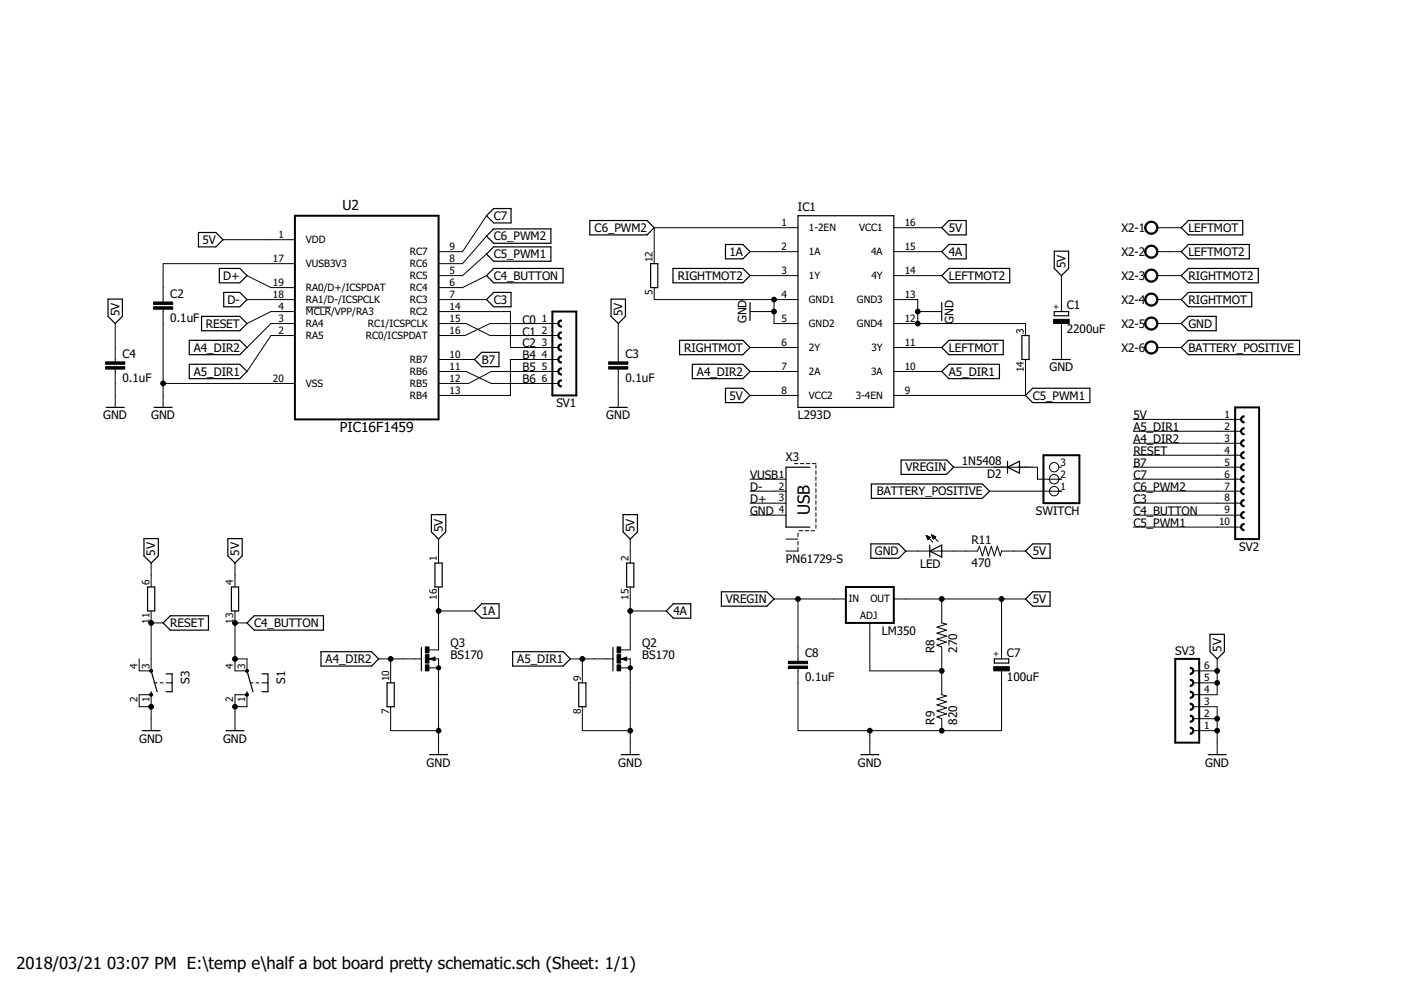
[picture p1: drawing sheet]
<svg xmlns="http://www.w3.org/2000/svg" width="297mm" height="210mm" viewBox="0 0 297 210" stroke-linecap="round" stroke-linejoin="round" font-family="sans-serif">
<g fill="none" stroke="#000" stroke-width=".21">
<path d="M47.3 50.8h15.2M52.4 58.4l5 2.6h5.1M62.5 55.9h-27.9v8.1M103.1 45.7l-5 7.7h-5.1M103.1 53.9l-5 4.5h-5.1M103.1 50.1l-5 5.8h-5.1M103.1 58.4l-5 2.6h-5.1M159 53.4h10.2M159 58.4h10.2M169.2 48.3h-30.5v7.6M189.5 48.3h10.2M189.5 53.4h10.2"/>
<path d="M189.5 58.4h10.2M225 58.4v7.7M245.4 48.3h5M245.4 53.4h5M245.4 58.4h5M24.4 68.6v8.1M24.4 78.3v8.1M34.6 65.6v20.8M52.4 63.5h10.1M62.5 68.6h-5.1l-5 5.1M62.5 66.1h-5.1l-5 2.5M62.5 71.1h-5.1l-5 7.7"/>
<path d="M64.9 65.1h5.3M93 63.5h10.1M93 68.6h5.8l5.1 2.5h14.5M93 66.1h15.2v7.6h10.2M93 78.8h5.8l5.4 2.5h14.2M93 76.2h7.6M118.4 68.6h-14.5l-5.3 2.5h-5.6M118.4 78.8h-14.2l-4.9 2.5h-6.3M118.4 76.2h-10.2v7.6h-15.2M131.1 68.6v8.1M131.1 78.3v8.1M138.7 61v2.5h30.5"/>
<path d="M159 73.7h10.2M159 78.8h10.2M159 66.1h5.1M164.1 63.5v5.1h5.1M189.5 63.5h5.1v5.1M189.5 68.6h27.9v2.5M189.5 73.7h10.2M189.5 78.8h10.2M194.6 66.1h5.1M217.4 76.2v7.6h-27.9M225 68.6v7.6M245.4 63.5h5"/>
<path d="M245.4 68.6h5M245.4 73.7h5M34.6 81.3h27.9M159 83.8h10.2M168.4 98.3h.8M169.7 98.3h.8M171 98.3h.7M172.2 98.3h.8M173 98.6v.7M173 99.8v.8M202.2 99.1h17.8v2.5h5M224.5 99.1h.5"/>
<path d="M240.3 99.1h22.8M240.3 88.9h22.8M240.3 91.4h22.8M240.3 94h22.8M240.3 96.5h22.8M32 119.4v5.1M49.8 119.4v5.1M93 114.3v5.1M133.6 114.3v5.1M159 104.1h7.6M159 101.6h7.6M159 106.7h7.6"/>
<path d="M159 109.2h7.6M166.6 114.3h2.6M169.2 113v.8M169.2 114.8v.8M169.2 116.1v.7h-2.6M169.4 112.5h.8M170.7 112.5h.8M172 112.5h.7M173 101.1v.8M173 102.4v.7M173 103.6v.8M173 104.9v.8"/>
<path d="M173 106.2v.7M173 107.4v.8M173 108.7v.8M173 110v.7M173 111.3v.7M192 116.8h15.3l.3-1 .7 2.1 .6-2.1 .6 2.1 .7-2.1 .6 2.1 .7-2.1 .6 2.1 .2-1.1h5.1M196.4 113.5l1.4 1.4M196.4 113.5l.9 .4-.6 .5zM196.4 113.6h.1M196.4 113.7h.4M196.5 113.9h.6M196.5 114h.7"/>
<path d="M196.6 114.1h.5M196.6 114.2h.4M196.7 114.3h.1M197.5 113.4l1.4 1.4M197.5 113.4l.9 .4-.5 .5zM197.5 113.5h.2M197.6 113.6h.4M197.6 113.7h.6M197.7 113.9h.6M197.7 114h.5M197.8 114.1h.3M197.8 114.2h.2"/>
<path d="M209.8 104.1h15.2M240.3 104.1h22.8M240.3 101.6h22.8M240.3 106.7h22.8M240.3 109.2h22.8M240.3 111.8h22.8M32 129.5v12.7h-2.5v-2.5M32 132.1h2.6M49.8 129.5v12.7h2.6v-2.5h-2.6M49.8 132.1h2.6M80.3 139.7h9M82.8 139.7v5.1"/>
<path d="M91 139.7h2v20.3M91 139.7l1.2-.4v.8zM93 124.5v13.3h-2M93 129.5h7.6M120.9 139.7h9.1M123.5 139.7v5.1M131.6 139.7h2v20.3M131.6 139.7l1.3-.4v.8zM133.6 124.5v13.3h-2M133.6 129.5h7.6M164.1 127h15.2M169.2 127v13.2"/>
<path d="M184.4 132.1v10.1h15.3M189.5 127h27.9M199.7 127v5.1l1 .2-2.1 .7 2.1 .6-2.1 .6 2.1 .7-2.1 .6 2.1 .6-2.1 .7 1.1 .4v10.1l1 .3-2.1 .6 2.1 .6-2.1 .7 2.1 .6-2.1 .6 2.1 .7-2.1 .6 1.1 .4v2.5M212.3 127v12.7M258.1 139.7v7.6h-5.1M32 149.8h-2.5v-2.5h2.5v7.6M32.7 144.8h.6M34 144.8h.6M35.2 144.8h1.3M49.8 149.8h2.6v-2.5h-2.6v7.6M53 144.8h.6M54.3 144.8h.6"/>
<path d="M55.5 144.8h1.3M82.8 149.8v5.1h10.2M91 141.6h2M123.5 149.8v5.1h10.1M131.6 141.6h2M169.2 141.7v13.2h43.1v-12.7M184.4 154.9v5.1M253 144.8h5.1M253 142.2h5.1M253 154.9h5.1M253 152.4h5.1M253 149.8h5.1v10.2"/>
<circle cx="223.5" cy="99.1" r=".99"/>
<circle cx="223.5" cy="104.1" r=".99"/>
<circle cx="223.5" cy="101.6" r=".99"/>
</g>
<g fill="none" stroke="#000" stroke-width=".25">
<path d="M42.1 49.3h3.7l1.5 1.5-1.5 1.5h-3.7zM46.5 56.9h4.3l1.6 1.5-1.6 1.6h-4.3zM103.1 50.1l1.6-1.6h12.1v3.1h-12.1zM103.1 45.7l1.6-1.5h3.7v3.1h-3.7zM104.7 52.3h12.1v3.1h-12.1l-1.6-1.5zM104.7 56.9h14.7v3.1h-14.7l-1.6-1.6zM125.1 46.8h12.1l1.5 1.5-1.5 1.5h-12.1zM137.9 55.9h1.6v5.1h-1.6zM142.7 56.9h14.8l1.5 1.5-1.5 1.6h-14.8zM153.8 51.8h3.7l1.5 1.6-1.5 1.5h-3.7zM169.2 45.7h20.3v40.7h-20.3zM199.7 48.3l1.5-1.5h3.7v3h-3.7z"/>
<path d="M199.7 53.4l1.5-1.6h3.7v3.1h-3.7zM199.7 58.4l1.5-1.5h12.9v3.1h-12.9zM223.5 53.3h3.1v3.6l-1.6 1.5-1.5-1.5zM250.4 58.4l1.6-1.5h14.8v3.1h-14.8zM250.4 53.4l1.6-1.6h12.9v3.1h-12.9zM252 46.8h11.5v3h-11.5l-1.6-1.5zM22.9 63.4h3.1v3.7l-1.6 1.5-1.5-1.5zM40.1 72.2h10.7l1.6 1.5-1.6 1.5h-10.7zM40.1 77.2h10.7l1.6 1.6-1.6 1.5h-10.7zM42.7 67.1h8.1l1.6 1.5-1.6 1.5h-8.1zM47.4 62h3.4l1.6 1.5-1.6 1.5h-3.4zM100.6 76.2l1.5-1.5h3.7v3h-3.7z"/>
<path d="M104.7 62h3.7v3h-3.7l-1.6-1.5zM129.6 63.4h3v3.7l-1.5 1.5-1.5-1.5zM144.1 72.2h13.4l1.5 1.5-1.5 1.5h-13.4zM146.8 77.2h10.7l1.5 1.6-1.5 1.5h-10.7zM159 64.2v3.8M199.7 73.7l1.5-1.5h11.5v3h-11.5zM199.7 78.8l1.5-1.6h10.7v3.1h-10.7zM199.7 64.2v3.8M216.7 71.1h1.5v5.1h-1.5zM223.1 76.2h3.8M223.5 66.1h3.1v.9h-3.1zM250.4 68.6l1.6-1.5h5.9v3h-5.9z"/>
<path d="M250.4 63.5l1.6-1.5h13.4v3h-13.4zM250.4 73.7l1.6-1.5h23.5v3h-23.5zM22.5 86.4h3.8M32.7 86.4h3.8M129.2 86.4h3.8M153.8 82.3h3.7l1.5 1.5-1.5 1.6h-3.7zM171.7 99.1h-5.1v12.7h5.1M191.1 97.5h9.6l1.5 1.6-1.5 1.5h-9.6zM213.6 99.1l2.6-1.3v2.5zM213.6 97.8v2.5M217.4 83.8l1.5-1.5h12.2v3.1h-12.2zM30.5 114.2h3.1v3.7l-1.6 1.5-1.5-1.5z"/>
<path d="M48.3 114.2h3.1v3.7l-1.6 1.5-1.5-1.5zM91.5 109.1h3v3.7l-1.5 1.5-1.5-1.5zM92.2 119.4h1.5v5.1h-1.5zM132.1 109.1h3v3.7l-1.5 1.5-1.5-1.5zM132.9 119.4h1.5v5.1h-1.5zM184.6 115.3h5.9l1.5 1.5-1.5 1.6h-5.9zM184.7 102.6h23.6l1.5 1.5-1.5 1.6h-23.6zM197.1 116.8l2.6-1.2v2.5zM197.1 115.6v2.5M217.4 116.8l1.5-1.5h3.7v3.1h-3.7zM31.3 124.5h1.5v5h-1.5zM34.6 132.1l1.5-1.5h8.1v3h-8.1z"/>
<path d="M49.1 124.5h1.5v5h-1.5zM53.9 130.6h14.7v3h-14.7l-1.5-1.5zM68.1 138.2h10.7l1.5 1.5-1.5 1.5h-10.7zM89.3 137.3v4.9M102.1 128h3.7v3.1h-3.7l-1.5-1.6zM108.7 138.2h10.7l1.5 1.5-1.5 1.5h-10.7zM130 137.3v4.9M142.8 128h3.7v3.1h-3.7l-1.6-1.6zM153 125.5h9.6l1.5 1.5-1.5 1.5h-9.6zM210.8 139.7h3.1v.9h-3.1zM217.4 127l1.5-1.5h3.7v3h-3.7zM256.5 134.5h3.1v3.7l-1.5 1.5-1.6-1.5z"/>
<path d="M30.1 154.9h3.9M32 146.7v.6M32 142.2l1.3 4.5M35.2 142.9h1.3v3.8h-1.3M47.9 154.9h3.8M52.4 146.7v.6M52.4 142.2l1.2 4.5M55.5 142.9h1.3v3.8h-1.3M82.1 144.8h1.5v5h-1.5zM91.1 160h3.8M122.7 144.8h1.5v5h-1.5zM131.7 160h3.8"/>
<path d="M182.5 160h3.8M256.2 160h3.8"/>
</g>
<g fill="#000" stroke="#000" stroke-width=".21">
<path d="M243.1 47.3a1.4 1.4 0 0 1 2.2 .3 1.4 1.4 0 0 1-.8 2 1.4 1.4 0 0 1-1.8-1.3h.3a1.15 1.15 0 0 1 1.6-1.1 1.15 1.15 0 0 1 .2 1.9 1.15 1.15 0 0 1-1.8-.5v-.3h-.3z" fill-rule="evenodd"/>
<path d="M243.1 52.4a1.4 1.4 0 0 1 2.2 .2 1.4 1.4 0 0 1-.8 2.1 1.4 1.4 0 0 1-1.8-1.3h.3a1.15 1.15 0 0 1 1.6-1.1 1.15 1.15 0 0 1 .2 1.9 1.15 1.15 0 0 1-1.8-.5v-.3h-.3z" fill-rule="evenodd"/>
<path d="M243.1 57.5a1.4 1.4 0 0 1 2.2 .2 1.4 1.4 0 0 1-.8 2.1 1.4 1.4 0 0 1-1.8-1.4h.3a1.15 1.15 0 0 1 1.6-1 1.15 1.15 0 0 1 .2 1.9 1.15 1.15 0 0 1-1.8-.6v-.3h-.3z" fill-rule="evenodd"/>
<path d="M118.5 73.1l.5-.2v.3a.51 .51 0 0 0-.5 .5 .51 .51 0 0 0 .5 .5v.2a.78 .78 0 0 1-.7-.4 .78 .78 0 0 1 .2-.9z" fill-rule="evenodd"/>
<path d="M118.5 70.6l.5-.2v.2a.51 .51 0 0 0-.5 .5 .51 .51 0 0 0 .5 .5v.3a.78 .78 0 0 1-.7-.5 .78 .78 0 0 1 .2-.8z" fill-rule="evenodd"/>
<path d="M118.5 68.1l.5-.3v.3a.51 .51 0 0 0-.5 .5 .51 .51 0 0 0 .5 .5v.3a.78 .78 0 0 1-.7-.5 .78 .78 0 0 1 .2-.8z" fill-rule="evenodd"/>
<path d="M118.5 78.2l.5-.2v.3a.51 .51 0 0 0-.5 .5 .51 .51 0 0 0 .5 .5v.2a.78 .78 0 0 1-.7-.5 .78 .78 0 0 1 .2-.8z" fill-rule="evenodd"/>
<path d="M118.5 75.7l.5-.2v.2a.51 .51 0 0 0-.5 .5 .51 .51 0 0 0 .5 .5v.3a.78 .78 0 0 1-.7-.5 .78 .78 0 0 1 .2-.8z" fill-rule="evenodd"/>
<path d="M243.1 62.6a1.4 1.4 0 0 1 2.2 .2 1.4 1.4 0 0 1-.8 2.1 1.4 1.4 0 0 1-1.8-1.4h.3a1.15 1.15 0 0 1 1.6-1.1 1.15 1.15 0 0 1 .2 1.9 1.15 1.15 0 0 1-1.8-.5v-.3h-.3z" fill-rule="evenodd"/>
<path d="M243.1 67.6a1.4 1.4 0 0 1 2.2 .3 1.4 1.4 0 0 1-.8 2.1 1.4 1.4 0 0 1-1.8-1.4h.3a1.15 1.15 0 0 1 1.6-1.1 1.15 1.15 0 0 1 .2 1.9 1.15 1.15 0 0 1-1.8-.5v-.3h-.3z" fill-rule="evenodd"/>
<path d="M243.1 72.7a1.4 1.4 0 0 1 2.2 .3 1.4 1.4 0 0 1-.8 2 1.4 1.4 0 0 1-1.8-1.3h.3a1.15 1.15 0 0 1 1.6-1.1 1.15 1.15 0 0 1 .2 1.9 1.15 1.15 0 0 1-1.8-.5v-.3h-.3z" fill-rule="evenodd"/>
<path d="M118.5 80.8l.5-.3v.3a.51 .51 0 0 0-.5 .5 .51 .51 0 0 0 .5 .5v.3a.78 .78 0 0 1-.7-.5 .78 .78 0 0 1 .2-.8z" fill-rule="evenodd"/>
<path d="M263.2 93.5l.6-.3v.3a.51 .51 0 0 0-.5 .5 .51 .51 0 0 0 .5 .5v.2a.76 .76 0 0 1-.7-.4 .76 .76 0 0 1 .1-.8z" fill-rule="evenodd"/>
<path d="M263.2 90.9l.6-.2v.2a.51 .51 0 0 0-.5 .5 .51 .51 0 0 0 .5 .5v.3a.76 .76 0 0 1-.7-.5 .76 .76 0 0 1 .1-.8z" fill-rule="evenodd"/>
<path d="M263.2 88.4l.6-.2v.2a.51 .51 0 0 0-.5 .5 .51 .51 0 0 0 .5 .5v.3a.78 .78 0 0 1-.7-.5 .78 .78 0 0 1 .1-.8z" fill-rule="evenodd"/>
<path d="M263.2 98.5l.6-.2v.3a.51 .51 0 0 0-.5 .5 .51 .51 0 0 0 .5 .5v.2a.76 .76 0 0 1-.7-.4 .76 .76 0 0 1 .1-.9z" fill-rule="evenodd"/>
<path d="M263.2 96l.6-.2v.2a.51 .51 0 0 0-.5 .5 .51 .51 0 0 0 .5 .5v.3a.76 .76 0 0 1-.7-.5 .76 .76 0 0 1 .1-.8z" fill-rule="evenodd"/>
<path d="M263.2 106.1l.6-.2v.3a.51 .51 0 0 0-.5 .5 .51 .51 0 0 0 .5 .5v.2a.77 .77 0 0 1-.7-.4 .77 .77 0 0 1 .1-.9z" fill-rule="evenodd"/>
<path d="M263.2 103.6l.6-.2v.2a.51 .51 0 0 0-.5 .5 .51 .51 0 0 0 .5 .5v.3a.77 .77 0 0 1-.7-.5 .77 .77 0 0 1 .1-.8z" fill-rule="evenodd"/>
<path d="M263.2 101.1l.6-.3v.3a.51 .51 0 0 0-.5 .5 .51 .51 0 0 0 .5 .5v.3a.76 .76 0 0 1-.7-.5 .76 .76 0 0 1 .1-.8z" fill-rule="evenodd"/>
<path d="M263.2 111.2l.6-.2v.3a.51 .51 0 0 0-.5 .5 .51 .51 0 0 0 .5 .5v.2a.77 .77 0 0 1-.7-.5 .77 .77 0 0 1 .1-.8z" fill-rule="evenodd"/>
<path d="M263.2 108.7l.6-.2v.2a.51 .51 0 0 0-.5 .5 .51 .51 0 0 0 .5 .5v.3a.77 .77 0 0 1-.7-.5 .77 .77 0 0 1 .1-.8z" fill-rule="evenodd"/>
<path d="M92.6 141.4a.46 .46 0 0 1 .7-.1 .46 .46 0 0 1-.1 .7 .46 .46 0 0 1-.7-.4h.5h-.5z" fill-rule="evenodd"/>
<path d="M133.2 141.4a.47 .47 0 0 1 .8-.1 .47 .47 0 0 1-.2 .7 .47 .47 0 0 1-.6-.4h.5h-.5z" fill-rule="evenodd"/>
<path d="M252.3 149.1a.76 .76 0 0 1 .8 .7 .76 .76 0 0 1-.8 .8v-.3a.51 .51 0 0 0 .6-.5 .51 .51 0 0 0-.6-.5z" fill-rule="evenodd"/>
<path d="M252.3 151.6a.76 .76 0 0 1 .8 .8 .76 .76 0 0 1-.8 .7v-.2a.51 .51 0 0 0 .6-.5 .51 .51 0 0 0-.6-.5z" fill-rule="evenodd"/>
<path d="M252.3 154.2a.76 .76 0 0 1 .8 .7 .76 .76 0 0 1-.8 .8v-.3a.51 .51 0 0 0 .6-.5 .51 .51 0 0 0-.6-.5z" fill-rule="evenodd"/>
<path d="M252.3 144a.75 .75 0 0 1 .8 .8 .75 .75 0 0 1-.8 .7v-.2a.5 .5 0 0 0 .6-.5 .5 .5 0 0 0-.6-.5z" fill-rule="evenodd"/>
<path d="M252.3 146.5a.76 .76 0 0 1 .8 .8 .76 .76 0 0 1-.8 .8v-.3a.51 .51 0 0 0 .6-.5 .51 .51 0 0 0-.6-.5z" fill-rule="evenodd"/>
<path d="M252.3 141.5a.76 .76 0 0 1 .8 .7 .76 .76 0 0 1-.8 .8v-.3a.51 .51 0 0 0 .6-.5 .51 .51 0 0 0-.6-.5z" fill-rule="evenodd"/>
<circle cx="164.1" cy="63.5" r=".51"/>
<circle cx="164.1" cy="66.1" r=".51"/>
<circle cx="194.6" cy="68.6" r=".51"/>
<circle cx="194.6" cy="66.1" r=".51"/>
<circle cx="34.6" cy="81.3" r=".51"/>
<circle cx="32" cy="132.1" r=".51"/>
<circle cx="49.8" cy="132.1" r=".51"/>
<circle cx="49.8" cy="139.7" r=".51"/>
<circle cx="82.8" cy="139.7" r=".51"/>
<circle cx="93" cy="129.5" r=".51"/>
<circle cx="123.5" cy="139.7" r=".51"/>
<circle cx="133.6" cy="129.5" r=".51"/>
<circle cx="169.2" cy="127" r=".51"/>
<circle cx="199.7" cy="127" r=".51"/>
<circle cx="212.3" cy="127" r=".51"/>
<circle cx="32" cy="147.3" r=".33"/>
<circle cx="32" cy="142.2" r=".33"/>
<circle cx="32" cy="149.8" r=".51"/>
<circle cx="49.8" cy="149.8" r=".51"/>
<circle cx="52.4" cy="147.3" r=".33"/>
<circle cx="52.4" cy="142.2" r=".33"/>
<circle cx="93" cy="154.9" r=".51"/>
<circle cx="133.6" cy="154.9" r=".51"/>
<circle cx="184.4" cy="154.9" r=".51"/>
<circle cx="199.7" cy="142.2" r=".51"/>
<circle cx="199.7" cy="154.9" r=".51"/>
<circle cx="258.1" cy="152.4" r=".51"/>
<circle cx="258.1" cy="154.9" r=".51"/>
<circle cx="258.1" cy="144.8" r=".51"/>
<circle cx="258.1" cy="142.2" r=".51"/>
</g>
<path d="M62.5 45.7h30.5v43.2h-30.5zM117.1 66.1h5.1v17.7h-5.1zM221.2 96.5h7.7v10.2h-7.7zM261.9 86.4h5.1v27.9h-5.1zM179.3 124.5h10.2v7.6h-10.2zM249.2 139.7h5.1v17.8h-5.1z" fill="none" stroke="#000" stroke-width=".42"/>
<g fill="#000" stroke="#000" stroke-width=".21">
<path d="M22.4 77.7h4.1v.6h-4.1zM22.4 76.7h4.1v.5h-4.1zM32.6 65h4v.6h-4zM32.6 64h4v.5h-4zM129.1 77.7h4v.6h-4zM129.1 76.7h4v.5h-4zM223.4 67.7h3.3v.9h-3.3zM90.2 137.2h.8v1.2h-.8zM90.2 138.8h.8v1.8h-.8zM130.8 137.2h.8v1.2h-.8zM130.8 138.8h.8v1.8h-.8zM90.2 141h.8v1.2h-.8z"/>
<path d="M130.8 141h.8v1.2h-.8zM167.2 141.2h4v.5h-4zM167.2 140.2h4v.5h-4zM210.7 141.4h3.3v.8h-3.3z"/>
</g>
<path d="M92.1 139.6l-.5 .1 .5 .1M132.7 139.6l-.5 .1 .5 .1" fill="none" stroke="#000" stroke-width=".32"/>
<text font-size="3.6" x="171.7" y="109.2" transform="rotate(-90 171.7 109.2)">USB</text>
<g font-size="3.5">
<text x="3.5" y="205.4">2018/03/21</text>
<text x="22.7" y="205.4">03:07 PM E:\temp e\half a bot board pretty schematic.sch (Sheet: 1/1)</text>
</g>
<g font-size="2.9">
<text x="72.6" y="44.5">U2</text>
<text x="72.1" y="91.6">PIC16F1459</text>
</g>
<g font-size="2.5">
<text x="104.7" y="46.6">C7</text>
<text x="169.2" y="44.7">IC1</text>
<text x="42.9" y="51.7">5V</text>
<text x="104.7" y="51">C6_PWM2</text>
<text x="126.1" y="49.2">C6_PWM2</text>
<text x="201.2" y="49.2">5V</text>
<text x="237.7" y="49.2">X2-1</text>
<text x="252" y="49.2">LEFTMOT</text>
<text x="47.3" y="59.3">D+</text>
<text x="104.7" y="54.8">C5_PWM1</text>
<text x="104.7" y="59.3">C4_BUTTON</text>
<text x="143.7" y="59.3">RIGHTMOT2</text>
<text x="154.6" y="54.3">1A</text>
<text x="201.2" y="59.3">LEFTMOT2</text>
<text x="201.2" y="54.3">4A</text>
<text x="225.9" y="56.9" transform="rotate(-90 225.9 56.9)">5V</text>
<text x="237.7" y="54.3">X2-2</text>
<text x="237.7" y="59.3">X2-3</text>
<text x="252" y="54.3">LEFTMOT2</text>
<text x="252" y="59.3">RIGHTMOT2</text>
<text x="36.1" y="63.1">C2</text>
<text x="48.2" y="64.4">D-</text>
<text x="104.7" y="64.4">C3</text>
<text x="226.2" y="65.6">C1</text>
<text x="237.7" y="64.4">X2-4</text>
<text x="252" y="64.4">RIGHTMOT</text>
<text x="25.3" y="67.1" transform="rotate(-90 25.3 67.1)">5V</text>
<text x="36.1" y="68.2">0.1uF</text>
<text x="43.6" y="69.5">RESET</text>
<text x="110.8" y="68.6">C0</text>
<text x="110.8" y="71.1">C1</text>
<text x="132" y="67.1" transform="rotate(-90 132 67.1)">5V</text>
<text x="158.3" y="68.6" transform="rotate(-90 158.3 68.6)">GND</text>
<text x="202.2" y="68.6" transform="rotate(-90 202.2 68.6)">GND</text>
<text x="226.2" y="70.7">2200uF</text>
<text x="237.7" y="69.5">X2-5</text>
<text x="252" y="69.5">GND</text>
<text x="25.9" y="75.8">C4</text>
<text x="41.1" y="74.6">A4_DIR2</text>
<text x="102.1" y="77.1">B7</text>
<text x="110.8" y="73.7">C2</text>
<text x="110.8" y="76.2">B4</text>
<text x="132.6" y="75.8">C3</text>
<text x="145.1" y="74.6">RIGHTMOT</text>
<text x="201.2" y="74.6">LEFTMOT</text>
<text x="237.7" y="74.6">X2-6</text>
<text x="252" y="74.6">BATTERY_POSITIVE</text>
<text x="25.9" y="80.9">0.1uF</text>
<text x="41.1" y="79.6">A5_DIR1</text>
<text x="110.8" y="78.8">B5</text>
<text x="110.8" y="81.3">B6</text>
<text x="132.6" y="80.9">0.1uF</text>
<text x="147.8" y="79.6">A4_DIR2</text>
<text x="201.2" y="79.6">A5_DIR1</text>
<text x="222.5" y="78.8">GND</text>
<text x="21.9" y="88.9">GND</text>
<text x="32" y="88.9">GND</text>
<text x="118" y="86.4">SV1</text>
<text x="128.5" y="88.9">GND</text>
<text x="154.7" y="84.7">5V</text>
<text x="169.2" y="88.9">L293D</text>
<text x="219" y="84.7">C5_PWM1</text>
<text x="240.3" y="88.9">5V</text>
<text x="240.3" y="94">A4_DIR2</text>
<text x="240.3" y="91.4">A5_DIR1</text>
<text x="159" y="101.6">VUSB</text>
<text x="166.6" y="97.8">X3</text>
<text x="192" y="100">VREGIN</text>
<text x="203.9" y="98.5">1N5408</text>
<text x="209.3" y="101.3">D2</text>
<text x="240.3" y="96.5">RESET</text>
<text x="240.3" y="101.6">C7</text>
<text x="240.3" y="99.1">B7</text>
<text x="159" y="106.7">D+</text>
<text x="159" y="104.1">D-</text>
<text x="185.9" y="105">BATTERY_POSITIVE</text>
<text x="240.3" y="104.1">C6_PWM2</text>
<text x="240.3" y="106.7">C3</text>
<text x="93.9" y="112.8" transform="rotate(-90 93.9 112.8)">5V</text>
<text x="134.5" y="112.8" transform="rotate(-90 134.5 112.8)">5V</text>
<text x="159" y="109.2">GND</text>
<text x="219.6" y="109.1">SWITCH</text>
<text x="240.3" y="111.8">C5_PWM1</text>
<text x="240.3" y="109.2">C4_BUTTON</text>
<text x="32.9" y="117.9" transform="rotate(-90 32.9 117.9)">5V</text>
<text x="50.7" y="117.9" transform="rotate(-90 50.7 117.9)">5V</text>
<text x="166.6" y="119.4">PN61729-S</text>
<text x="185.5" y="117.7">GND</text>
<text x="206" y="115.3">R11</text>
<text x="219" y="117.7">5V</text>
<text x="262.7" y="116.8">SV2</text>
<text x="195.1" y="120.4">LED</text>
<text x="206" y="120.1">470</text>
<text x="102.1" y="130.4">1A</text>
<text x="142.8" y="130.4">4A</text>
<text x="153.9" y="127.9">VREGIN</text>
<text x="219" y="127.9">5V</text>
<text x="36.1" y="133">RESET</text>
<text x="53.9" y="133">C4_BUTTON</text>
<text x="95.5" y="137.2">Q3</text>
<text x="136.2" y="137.2">Q2</text>
<text x="187" y="134.6">LM350</text>
<text x="69" y="140.6">A4_DIR2</text>
<text x="95.5" y="139.7">BS170</text>
<text x="109.7" y="140.6">A5_DIR1</text>
<text x="136.2" y="139.7">BS170</text>
<text x="170.7" y="139.3">C8</text>
<text x="198.2" y="138.4" transform="rotate(-90 198.2 138.4)">R8</text>
<text x="203" y="138.4" transform="rotate(-90 203 138.4)">270</text>
<text x="213.5" y="139.2">C7</text>
<text x="249.2" y="138.9">SV3</text>
<text x="259" y="138.2" transform="rotate(-90 259 138.2)">5V</text>
<text x="40.2" y="145" transform="rotate(-90 40.2 145)">S3</text>
<text x="60.5" y="145" transform="rotate(-90 60.5 145)">S1</text>
<text x="170.7" y="144.4">0.1uF</text>
<text x="213.5" y="144.3">100uF</text>
<text x="198.2" y="153.7" transform="rotate(-90 198.2 153.7)">R9</text>
<text x="203" y="153.7" transform="rotate(-90 203 153.7)">820</text>
<text x="29.5" y="157.5">GND</text>
<text x="47.3" y="157.5">GND</text>
<text x="90.5" y="162.5">GND</text>
<text x="131.1" y="162.5">GND</text>
<text x="181.9" y="162.5">GND</text>
<text x="255.5" y="162.5">GND</text>
</g>
<g font-size="2.1">
<text x="165.7" y="47.9">1</text>
<text x="191.8" y="47.9">16</text>
<text x="59" y="50.5">1</text>
<text x="64.9" y="51.6">VDD</text>
<text x="95.3" y="53">9</text>
<text x="165.7" y="53">2</text>
<text x="171.5" y="49">1-2EN</text>
<text x="182.1" y="49">VCC1</text>
<text x="191.8" y="53">15</text>
<text x="57.9" y="55.5">17</text>
<text x="64.9" y="56.7">VUSB3V3</text>
<text x="86.9" y="54.1">RC7</text>
<text x="86.9" y="56.7">RC6</text>
<text x="86.9" y="59.2">RC5</text>
<text x="95.3" y="55.5">8</text>
<text x="95.3" y="58.1">5</text>
<text x="138.4" y="55.5" transform="rotate(-90 138.4 55.5)">12</text>
<text x="165.7" y="58.1">3</text>
<text x="171.5" y="54.1">1A</text>
<text x="171.5" y="59.2">1Y</text>
<text x="184.7" y="54.1">4A</text>
<text x="184.8" y="59.2">4Y</text>
<text x="191.8" y="58.1">14</text>
<text x="57.9" y="60.6">19</text>
<text x="57.9" y="63.2">18</text>
<text x="59" y="65.7">4</text>
<text x="64.9" y="61.7">RA0/D+/ICSPDAT</text>
<text x="64.9" y="64.3">RA1/D-/ICSPCLK</text>
<text x="86.9" y="61.7">RC4</text>
<text x="86.9" y="64.3">RC3</text>
<text x="95.3" y="60.6">6</text>
<text x="95.3" y="63.2">7</text>
<text x="95.3" y="65.7">14</text>
<text x="138.4" y="62.5" transform="rotate(-90 138.4 62.5)">5</text>
<text x="165.7" y="63.2">4</text>
<text x="171.5" y="64.3">GND1</text>
<text x="181.7" y="64.3">GND3</text>
<text x="191.8" y="63.2">13</text>
<text x="59" y="68.2">3</text>
<text x="59" y="70.8">2</text>
<text x="64.9" y="66.8">MCLR/VPP/RA3</text>
<text x="64.9" y="69.4">RA4</text>
<text x="64.9" y="71.9">RA5</text>
<text x="77.6" y="71.9">RC0/ICSPDAT</text>
<text x="78" y="69.4">RC1/ICSPCLK</text>
<text x="86.9" y="66.8">RC2</text>
<text x="95.3" y="68.2">15</text>
<text x="95.3" y="70.8">16</text>
<text x="114.9" y="68.2">1</text>
<text x="114.9" y="70.8">2</text>
<text x="165.7" y="68.2">5</text>
<text x="171.5" y="69.4">GND2</text>
<text x="181.7" y="69.4">GND4</text>
<text x="191.8" y="68.2">12</text>
<text x="217.1" y="70.8" transform="rotate(-90 217.1 70.8)">3</text>
<text x="86.9" y="77">RB7</text>
<text x="95.3" y="75.9">10</text>
<text x="114.9" y="73.3">3</text>
<text x="114.9" y="75.9">4</text>
<text x="165.7" y="73.3">6</text>
<text x="171.5" y="74.4">2Y</text>
<text x="184.8" y="74.4">3Y</text>
<text x="191.8" y="73.3">11</text>
<text x="57.9" y="80.9">20</text>
<text x="64.9" y="82.1">VSS</text>
<text x="86.9" y="79.5">RB6</text>
<text x="86.9" y="82.1">RB5</text>
<text x="95.3" y="78.4">11</text>
<text x="95.3" y="80.9">12</text>
<text x="95.3" y="83.5">13</text>
<text x="114.9" y="78.4">5</text>
<text x="114.9" y="80.9">6</text>
<text x="165.7" y="78.4">7</text>
<text x="165.7" y="83.5">8</text>
<text x="171.5" y="79.5">2A</text>
<text x="184.7" y="79.5">3A</text>
<text x="191.8" y="78.4">10</text>
<text x="191.8" y="83.5">9</text>
<text x="217.1" y="78.9" transform="rotate(-90 217.1 78.9)">14</text>
<text x="86.9" y="84.6">RB4</text>
<text x="171.5" y="84.6">VCC2</text>
<text x="181.4" y="84.6">3-4EN</text>
<text x="259.6" y="88.6">1</text>
<text x="259.6" y="91.1">2</text>
<text x="259.6" y="93.6">3</text>
<text x="165.1" y="101.3">1</text>
<text x="224.8" y="101.3">2</text>
<text x="224.8" y="98.7">3</text>
<text x="259.6" y="96.2">4</text>
<text x="259.6" y="98.7">5</text>
<text x="259.6" y="101.3">6</text>
<text x="165.1" y="103.8">2</text>
<text x="165.1" y="106.3">3</text>
<text x="224.8" y="103.8">1</text>
<text x="259.6" y="103.8">7</text>
<text x="259.6" y="106.3">8</text>
<text x="165.1" y="108.9">4</text>
<text x="258.5" y="111.4">10</text>
<text x="259.6" y="108.9">9</text>
<text x="92.6" y="119" transform="rotate(-90 92.6 119)">1</text>
<text x="133.3" y="119" transform="rotate(-90 133.3 119)">2</text>
<text x="31.7" y="124.1" transform="rotate(-90 31.7 124.1)">6</text>
<text x="49.5" y="124.1" transform="rotate(-90 49.5 124.1)">4</text>
<text x="92.6" y="127.1" transform="rotate(-90 92.6 127.1)">16</text>
<text x="133.3" y="127.1" transform="rotate(-90 133.3 127.1)">15</text>
<text x="180" y="127.6">IN</text>
<text x="182.4" y="131.3">ADJ</text>
<text x="184.5" y="127.6">OUT</text>
<text x="31.7" y="132.2" transform="rotate(-90 31.7 132.2)">11</text>
<text x="49.5" y="132.2" transform="rotate(-90 49.5 132.2)">13</text>
<text x="29.1" y="141.9" transform="rotate(-90 29.1 141.9)">4</text>
<text x="31.7" y="141.9" transform="rotate(-90 31.7 141.9)">3</text>
<text x="49.5" y="141.9" transform="rotate(-90 49.5 141.9)">4</text>
<text x="52" y="141.9" transform="rotate(-90 52 141.9)">3</text>
<text x="255.3" y="141.9">6</text>
<text x="29.1" y="148.8" transform="rotate(-90 29.1 148.8)">2</text>
<text x="31.7" y="148.8" transform="rotate(-90 31.7 148.8)">1</text>
<text x="49.5" y="148.8" transform="rotate(-90 49.5 148.8)">2</text>
<text x="52" y="148.8" transform="rotate(-90 52 148.8)">1</text>
<text x="82.5" y="144.4" transform="rotate(-90 82.5 144.4)">10</text>
<text x="123.1" y="144.4" transform="rotate(-90 123.1 144.4)">9</text>
<text x="255.3" y="149.5">3</text>
<text x="255.3" y="147">4</text>
<text x="255.3" y="144.4">5</text>
<text x="82.5" y="151.4" transform="rotate(-90 82.5 151.4)">7</text>
<text x="123.1" y="151.4" transform="rotate(-90 123.1 151.4)">8</text>
<text x="255.3" y="154.6">1</text>
<text x="255.3" y="152">2</text>
</g>
<g font-size="1.8">
<text x="224.5" y="65.7" transform="rotate(-90 224.5 65.7)">+</text>
<text x="211.8" y="139.3" transform="rotate(-90 211.8 139.3)">+</text>
</g>
<g font-size=".6">
<text x="210.7" y="99.3">SpiceOrder 2</text>
<text x="215.8" y="99.3">SpiceOrder 1</text>
</g>
</svg>
